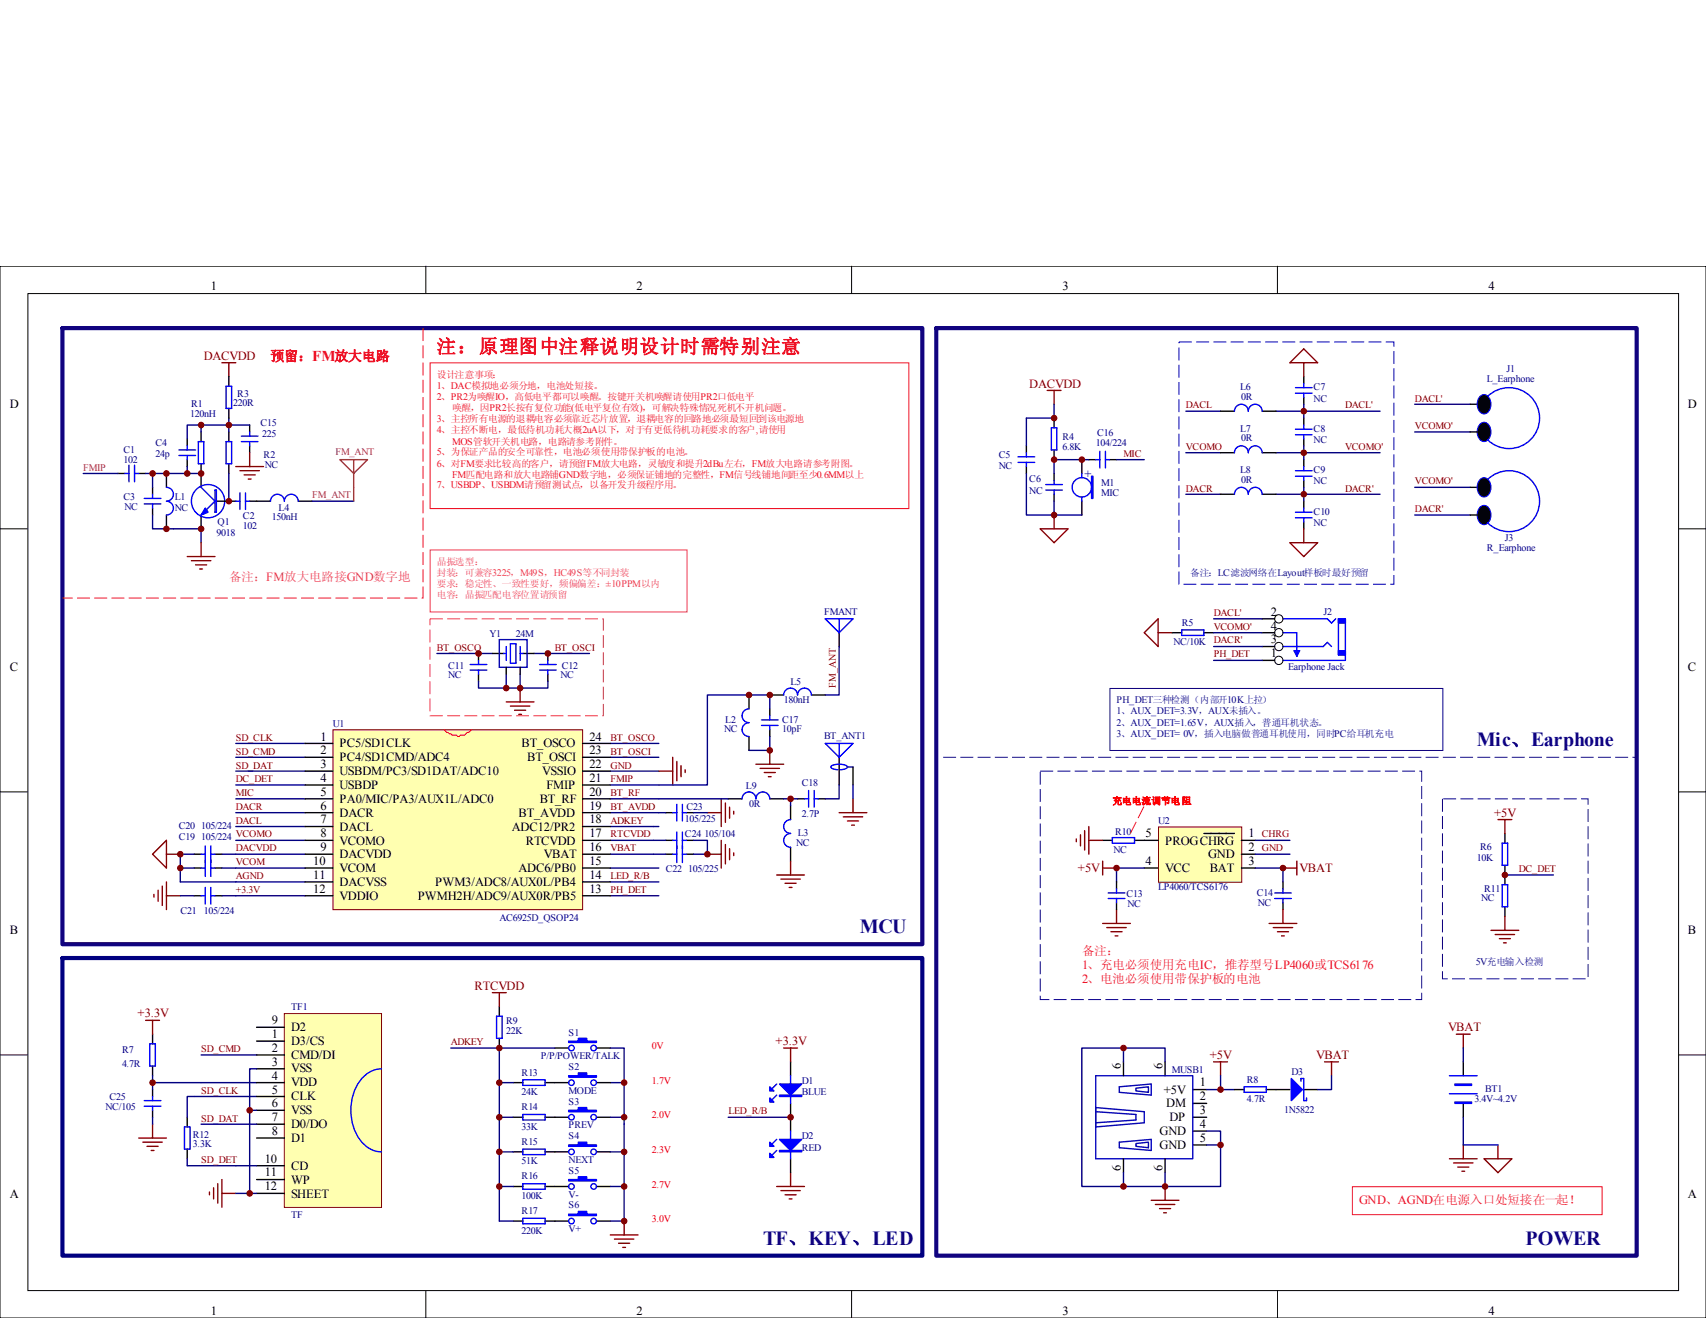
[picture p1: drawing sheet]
<svg xmlns="http://www.w3.org/2000/svg" width="279mm" height="216mm" viewBox="0 0 279 216" stroke-linecap="round" stroke-linejoin="round" font-family="sans-serif">
<g fill="none" stroke="#000" stroke-width=".16">
<path d="M0 43.6h279.4v172.3h-279.4zM4.6 48.1h270.3v163.3h-270.3zM69.7 43.5v4.6M139.5 43.5v4.6M209.2 43.5v4.6M0 86.6h4.5M274.9 86.6h4.5M0 129.7h4.5M274.9 129.7h4.5M0 172.8h4.5M274.9 172.8h4.5M69.7 211.4v4.5"/>
<path d="M139.5 211.4v4.5M209.2 211.4v4.5"/>
</g>
<path d="M10.2 53.7h140.9v101h-140.9zM153.3 53.7h114.7v152h-114.7z" fill="none" stroke="#11037f" stroke-width=".68"/>
<path d="M10.2 156.9h140.9v48.8h-140.9z" fill="none" stroke="#000080" stroke-width=".68"/>
<path d="M154.5 124.1h113.5" fill="none" stroke="#11037f" stroke-width=".16" stroke-dasharray="2.1 .7" stroke-linecap="butt"/>
<g fill="none" stroke="#000" stroke-width=".23">
<path d="M78.4 107v1.2M78.4 110.4v1.2M80.6 107h1.9M82.9 109.3v1.1M85.2 109.3v1.1M85.6 107h1.9M89.7 107v1.2M89.7 110.4v1.2M31.8 139.9h1.1M35.2 139.9h1.1M119.3 130.9h2.2M126.1 130.9h2.2"/>
<path d="M129.5 132v2.3M129.5 138.8v2.3M130.6 130.9h1.2M134 130.9h1.2M137.4 124.1v4.5M139.7 125.6v3M31.8 142.2h1.1M35.2 142.2h1.1M90.9 171.7h2.2M97.7 171.7h2.2M129.5 173.9v2.3M90.9 183h2.2"/>
<path d="M90.9 188.7h2.2M97.7 183h2.2M97.7 188.7h2.2M129.5 180.7v4.6M129.5 189.8v2.3"/>
</g>
<g fill="none" stroke="#00f" stroke-width=".23">
<path d="M77 108.9h2.7M77 109.8h2.7M78.4 108.2v.7M78.4 109.8v.6M82.5 107h.4M82.9 105.9v2.3M83.6 105.5h.9v3.1h-.9zM85.2 105.9v2.3M85.2 107h.4M88.4 108.9h2.7M88.4 109.8h2.7M89.7 108.2v.7"/>
<path d="M89.7 109.8v.6M32.9 139.9h.7M33.6 138.6v5M34.5 139.9h.7M34.5 138.6v5M121.5 130.9a1.14 1.14 0 0 1 1.2-1.2 1.14 1.14 0 0 1 1.1 1.2 1.14 1.14 0 0 1 1.1-1.2 1.14 1.14 0 0 1 1.2 1.2M129.5 136.5a1.13 1.13 0 0 0-1.2 1.2 1.13 1.13 0 0 0 1.2 1.1M129.5 134.3a1.13 1.13 0 0 0-1.2 1.1 1.13 1.13 0 0 0 1.2 1.1M131.8 130.9h.6M132.4 129.5v2.7M133.3 130.9h.7M133.3 129.5v2.7"/>
<path d="M135.2 121.8h4.5l-2.3 2.3zM137.2 126.1a1.17 1.17 0 0 1-1.1-.5 2.32 2.32 0 0 1 2.6-.1l.1 .1a1.17 1.17 0 0 1-1.1 .5M137.4 121.8v2.3M32.9 142.2h.7M34.5 142.2h.7M127.2 179.4l-.9 .9M127.2 177.6l-.9 .9M129.5 176.2v4.5M127.2 188.5l-.9 .9M127.2 186.6l-.9 1M129.5 185.3v4.5"/>
<circle cx="93.6" cy="171.7" r=".46"/>
<circle cx="97.2" cy="171.7" r=".46"/>
<circle cx="93.6" cy="188.7" r=".46"/>
<circle cx="93.6" cy="183" r=".45"/>
<circle cx="97.2" cy="188.7" r=".46"/>
<circle cx="97.2" cy="183" r=".45"/>
</g>
<g fill="none" stroke="#000080" stroke-width=".23">
<path d="M71.6 107h9M78.4 111.6v1.1h11.3v-1.1M82.9 110.4v2.3M85.2 110.4v2.3M87.5 107h9M29.5 139.9h2.3M38.6 139.9h11.4M38.6 135.4h11.4M38.6 133.1h11.4M38.6 137.7h11.4M99.9 121.8h8M99.9 124.1h8"/>
<path d="M29.5 142.2h2.3M31.8 179.6h10.2M32.9 177.3h9.1M32.9 172.8h9.1M99.9 177.3h2.3M99.9 183h2.3"/>
</g>
<g fill="none" stroke="#800000" stroke-width=".23">
<path d="M82.9 115h4.6M83.6 115.7h3.2M84.3 116.3h1.8M85 117h.4M85.2 112.7v2.3M137.4 133.1h4.6M138.1 133.8h3.2M138.8 134.5h1.8M139.5 135.2h.4M139.7 130.9v2.2M127.2 143.3h4.6M127.9 144h3.2"/>
<path d="M128.6 144.7h1.8M129.2 145.4h.5M129.5 141.1v2.2M127.2 194.4h4.6M127.9 195h3.2M128.6 195.7h1.8M129.2 196.4h.5M129.5 192.1v2.3"/>
</g>
<path d="M81.8 104.8h4.5v4.5h-4.5zM138.8 125.6h.9" fill="none" stroke="#0000bf" stroke-width=".23"/>
<g fill="#00f" stroke="#00f" stroke-width=".23">
<path d="M127.7 177.6h3.6l-1.8 1.8z"/>
<path d="M126.1 179.8l.7 .7h-.7z"/>
<path d="M126.1 178l.7 .7h-.7z"/>
<path d="M127.7 186.6h3.6l-1.8 1.9z"/>
<path d="M126.1 188.9l.7 .7h-.7z"/>
<path d="M126.1 187.1l.7 .7h-.7z"/>
<path d="M93.1 181.9h1.6v-.5h1.4v.5h1.6v.2h-4.6z" fill-rule="evenodd"/>
<path d="M93.1 187.6h1.6v-.5h1.4v.5h1.6v.2h-4.6z" fill-rule="evenodd"/>
<path d="M127.7 179.4h3.6v.2h-3.6z" fill-rule="evenodd"/>
<path d="M93.1 170.5h1.6v-.4h1.4v.4h1.6v.3h-4.6z" fill-rule="evenodd"/>
<path d="M127.7 188.5h3.6v.2h-3.6z" fill-rule="evenodd"/>
</g>
<path d="M70.4 101.4h28.4v15.8h-28.4v-15.8" fill="none" stroke="#da2467" stroke-width=".16" stroke-dasharray="2.1 .7" stroke-linecap="butt"/>
<path d="M70.4 59.4h78.4v23.9h-78.4z" fill="none" stroke="#ee0e22" stroke-width=".16"/>
<path d="M46.7 166.1h15.8v31.7h-15.8z" fill="#ffffb0"/>
<path d="M46.6 166h15.9v31.8h-15.9z" fill="none" stroke="#800000" stroke-width=".16"/>
<g fill="none" stroke="#000" stroke-width=".23">
<path d="M19.3 77.6h1.1M22.7 77.6h1.1M25 79.8v1.2M27.3 77.6v2.2M30.7 71.9v1.1M30.7 75.3v1.1M32.9 70.8v1.5M32.9 76v3.8M37.5 61.7v1.6M37.5 66.9v1.6M37.5 70.8v1.5M37.5 76v1.6"/>
<path d="M40.9 69.6v1.2M40.9 73v1.2M168.1 73v1.2M168.1 76.4v1.2M172.6 68.5v1.6M172.6 73.7v1.6M172.6 77.6v1.1M177.2 75.3v2.3M178.3 75.3h1.2M181.7 75.3h1.2M199.9 67.4h2.3M199.9 74.2h2.3"/>
<path d="M206.7 67.4h2.3M206.7 74.2h2.3M213.5 61.7v1.1M213.5 65.1v1.1M213.5 68.5v1.1M213.5 71.9v1.1M213.5 75.3v1.1M213.5 78.7v1.1M240.8 70.8h2.3M240.8 66.2h2.3M240.8 79.8h2.3M25 83.2v1.2"/>
<path d="M27.3 84.4v2.2M32.9 84.4v2.2M35.4 82.1h3.2M40.9 82.1h3.4M48.8 82.1h2.3M172.6 81v1.1M177.2 82.1v2.3M199.9 81h2.3M206.7 81h2.3M213.5 82.1v1.1M213.5 85.5v1.1M240.8 84.4h2.3"/>
<path d="M109 133.1h1.2M109 137.7h1.2M109 139.9h1.2M112.4 133.1h1.2M112.4 137.7h1.2M112.4 139.9h1.2M31.8 146.7h1.1M35.2 146.7h1.1M25 169.4v1.6M25 174.6v1.6M25 178.5v1.1M42 168.3h4.6"/>
<path d="M42 170.5h4.6M42 172.8h4.6M42 177.3h4.6M42 179.6h4.6M42 175.1h4.6M90.9 177.3h2.2M97.7 177.3h2.2M184 173.9v2.3M190.8 173.9v2.3M195.4 178.5h2.2M239.6 173.9v2.3M25 181.9v1.1"/>
<path d="M30.7 183v1.6M30.7 188.2v1.6M42 191h4.6M42 181.9h4.6M42 184.1h4.6M42 186.4h4.6M42 193.2h4.6M42 195.5h4.6M90.9 194.4h2.2M97.7 194.4h2.2M184 189.8v2.3M190.8 189.8v2.3"/>
<path d="M195.4 187.6h2.2M195.4 185.3h2.2M195.4 183h2.2M195.4 180.7h2.2M239.6 180.7v2.3M90.9 200h2.2M97.7 200h2.2"/>
</g>
<g fill="none" stroke="#00f" stroke-width=".23">
<path d="M20.4 77.6h.7M21.1 76.2v2.7M22 77.6h.7M22 76.2v2.7M27.3 79.8a1.14 1.14 0 0 1 1.1 1.2 1.14 1.14 0 0 1-1.1 1.1 1.13 1.13 0 0 1 1.1 1.1 1.13 1.13 0 0 1-1.1 1.2M29.3 73.7h2.7M29.3 74.6h2.7M30.7 73v.7M30.7 74.6v.7M32.5 72.3h.9v3.7h-.9zM32.9 79.8l2.3 2.3-2.3 2.3M37 72.3h.9v3.7h-.9z"/>
<path d="M37 63.3h.9v3.6h-.9zM39.5 72.3h2.7M39.5 71.4h2.7M40.9 70.8v.6M40.9 72.3v.7M166.7 75.7h2.8M166.7 74.8h2.8M168.1 74.2v.6M168.1 75.7v.7M171.3 79.4h2.7M172.2 70.1h.9v3.6h-.9zM172.6 78.7v.7"/>
<path d="M177.2 77.6v.6M179.5 75.3h.6M180.1 73.9v2.8M181 75.3h.7M181 73.9v2.8M202.2 67.4a1.14 1.14 0 0 1 1.1-1.2 1.14 1.14 0 0 1 1.1 1.2 1.14 1.14 0 0 1 1.2-1.2 1.14 1.14 0 0 1 1.1 1.2M202.2 74.2a1.14 1.14 0 0 1 1.1-1.2 1.14 1.14 0 0 1 1.1 1.2 1.14 1.14 0 0 1 1.2-1.2 1.14 1.14 0 0 1 1.1 1.2M212.2 77.1h2.7M212.2 78h2.7M212.2 70.3h2.7M212.2 71.2h2.7M212.2 63.5h2.7"/>
<path d="M212.2 64.4h2.7M213.5 62.8v.7M213.5 64.4v.7M213.5 69.6v.7M213.5 71.2v.7M213.5 76.4v.7M213.5 78v.7M243.6 65a5 5 0 0 1 7.1 0 5 5 0 0 1 0 7 5 5 0 0 1-7.1 0M243.6 78.6a5 5 0 0 1 7.1 0 5 5 0 0 1 0 7 5 5 0 0 1-7.1 0M23.6 82.5h2.8M23.6 81.6h2.8M25 81v.6"/>
<path d="M25 82.5v.7M31.7 83.4a2.72 2.72 0 0 1 2.3-4 2.72 2.72 0 0 1 2.6 3.8 2.72 2.72 0 0 1-4.6 .7l-.3-.4M35.2 80.3h.2v3.6h-.2zM38.6 82.1h.7M39.3 80.7v2.8M40.2 82.1h.7M40.2 80.7v2.8M44.3 82.1a1.14 1.14 0 0 1 1.1-1.1 1.14 1.14 0 0 1 1.2 1.1 1.14 1.14 0 0 1 1.1-1.1 1.14 1.14 0 0 1 1.1 1.1M171.3 80.3h2.7M172.6 80.3v.7M177.2 81.4v.7M202.2 81a1.14 1.14 0 0 1 1.1-1.2 1.14 1.14 0 0 1 1.1 1.2 1.14 1.14 0 0 1 1.2-1.2 1.14 1.14 0 0 1 1.1 1.2"/>
<path d="M212.2 83.9h2.7M212.2 84.8h2.7M213.5 83.2v.7M213.5 84.8v.7M110.2 133.1h.6M110.2 137.7h.6M110.2 139.9h.6M110.8 131.8v2.7M110.8 136.3v5M111.8 133.1h.6M111.8 131.8v2.7M111.8 136.3v5"/>
<path d="M111.8 137.7h.6M111.8 139.9h.6M32.9 146.7h.7M33.6 145.4v2.7M34.5 146.7h.7M34.5 145.4v2.7M24.5 171h.9v3.6h-.9zM25 179.6v.7M62.5 175.1a5 5 0 0 0-4.5 3.7 8.1 8.1 0 0 0 2.2 9.1l1.5 .7 .8 .1M237.4 179.2h4.5M237.4 176.2h4.5M23.6 181.2h2.8"/>
<path d="M23.6 180.3h2.8M25 181.2v.7M30.2 184.6h.9v3.6h-.9zM239.6 187.6h5.7"/>
<circle cx="177.2" cy="79.8" r="1.59"/>
<circle cx="93.6" cy="177.3" r=".45"/>
<circle cx="97.2" cy="177.3" r=".45"/>
<circle cx="93.6" cy="194.4" r=".45"/>
<circle cx="97.2" cy="194.4" r=".45"/>
<circle cx="93.6" cy="200" r=".46"/>
<circle cx="97.2" cy="200" r=".46"/>
</g>
<g fill="none" stroke="#800000" stroke-width=".23">
<path d="M36.3 59.4h2.3M37.5 59.4v2.3M213.5 59.4v2.3M213.5 57.2l2.3 2.2h-4.5zM38.6 76.4h4.6M39.3 77.1h3.2M40 77.8h1.8M40.7 78.5h.4M40.9 74.2v2.2M171.5 64h2.3M172.6 64v2.2M30.7 91.2h4.5"/>
<path d="M31.3 91.8h3.2M32 92.5h1.8M32.7 93.2h.5M32.9 88.9v2.3M170.4 86.6h4.5l-2.3 2.3zM172.6 84.4v2.2M211.3 88.9h4.5l-2.3 2.3zM213.5 86.6v2.3M115.9 133.1h2.2M118.1 130.9v4.5M118.8 131.5v3.2M119.5 132.2v1.8"/>
<path d="M120.2 132.9v.4M23.8 167.1h2.3M25 167.1v2.3M198.8 173.9h2.2M199.9 173.9v2.3M238.5 169.4h2.3M239.6 169.4v2.3M22.7 186.4h4.6M23.4 187.1h3.2M24.1 187.8h1.8M24.8 188.5h.4M25 184.1v2.3"/>
<path d="M34.3 195.3v.4M35 194.6v1.8M35.7 193.9v3.2M36.3 193.2v4.6M36.3 195.5h2.3M188.5 196.6h4.6M189.2 197.3h3.2M189.9 198h1.8M190.6 198.7h.4M190.8 194.4v2.2M237.4 189.8h4.5M238.1 190.5h3.1"/>
<path d="M238.7 191.2h1.9M239.4 191.9h.5M239.6 187.6v2.2M243.1 189.8h4.5l-2.3 2.3zM245.3 187.6v2.2"/>
</g>
<g fill="none" stroke="#000080" stroke-width=".23">
<path d="M13.6 77.6h5.7M23.8 77.6h9.1M25 77.6v2.2M30.7 76.4v1.2M32.9 69.6h-2.2v2.3M37.5 68.5v2.3M37.5 77.6v4.5M40.9 69.6h-8v1.2M168.1 77.6v6.8h4.5M172.6 66.2v2.3h-4.5v4.5M178.3 75.3h-5.7v2.3M182.9 75.3h4.5"/>
<path d="M194.2 74.2h5.7M194.2 67.4h5.7M209 74.2h17M209 67.4h17M213.5 66.2v2.3M213.5 73v2.3M213.5 79.8v2.3M231.7 66.2h9.1M231.7 70.8h9.1M231.7 79.8h9.1M25 84.4v2.2h7.9v2.3M51.1 82.1h6.8"/>
<path d="M172.6 84.4h4.6M172.6 82.1v2.3M194.2 81h5.7M209 81h17M231.7 84.4h9.1M38.6 124.1h11.4M99.9 126.3h8M25 176.2v2.3M25 177.3h7.9M31.8 179.6h-1.1v3.4M42 175.1h-1.1v20.4M102.2 177.3v6.8"/>
<path d="M184 173.9v-2.2h6.8v2.2M184 171.7h-6.8v22.7h6.8M199.9 176.2v2.3h-2.3M239.6 171.7v2.2M25 183v1.1M30.7 189.8v1.2h11.3M32.9 184.1h9.1M38.6 195.5h3.4M40.9 181.9h1.1M119.3 183h10.2M184 192.1v2.3h6.8v-2.3M197.6 185.3h2.3v9.1h-9.1"/>
<path d="M197.6 187.6h2.3M239.6 183v4.6"/>
</g>
<g fill="#00f" stroke="#00f" stroke-width=".23">
<path d="M33.6 83.2l.5 .7-1.2 .5z"/>
<path d="M178.8 78h.2v3.6h-.2z" fill-rule="evenodd"/>
<path d="M93.1 198.9h1.6v-.5h1.4v.5h1.6v.2h-4.6z" fill-rule="evenodd"/>
<path d="M93.1 193.2h1.6v-.4h1.4v.4h1.6v.2h-4.6z" fill-rule="evenodd"/>
<path d="M93.1 176.2h1.6v-.4h1.4v.4h1.6v.2h-4.6z" fill-rule="evenodd"/>
<path d="M238.3 177.6h2.7v.2h-2.7z" fill-rule="evenodd"/>
<path d="M238.3 180.5h2.7v.2h-2.7z" fill-rule="evenodd"/>
</g>
<g fill="#000" stroke="#00f" stroke-width=".16">
<path d="M242.4 69.5a1.04 1.04 0 0 1 1.1-.2 1.04 1.04 0 0 1 .6 1 1.58 1.58 0 0 1-1 2 1.65 1.65 0 0 1-1-2.5z" fill-rule="evenodd"/>
<path d="M242.4 64.9a1.04 1.04 0 0 1 1.1-.1 1.04 1.04 0 0 1 .6 .9 1.58 1.58 0 0 1-1 2.1 1.65 1.65 0 0 1-1-2.5z" fill-rule="evenodd"/>
<path d="M242.4 78.5a1.04 1.04 0 0 1 1.1-.1 1.04 1.04 0 0 1 .6 .9 1.58 1.58 0 0 1-1 2.1 1.65 1.65 0 0 1-1-2.5z" fill-rule="evenodd"/>
<path d="M242.4 83.1a1.04 1.04 0 0 1 1.1-.2 1.04 1.04 0 0 1 .6 1 1.58 1.58 0 0 1-1 2.1 1.65 1.65 0 0 1-1-2.6z" fill-rule="evenodd"/>
</g>
<path d="M193.1 56h35.2v39.7h-35.2v-39.7" fill="none" stroke="#0000bf" stroke-width=".16" stroke-dasharray="2.1 .7" stroke-linecap="butt"/>
<path d="M69.3 53.7v44.3h-59.1" fill="none" stroke="#ee0e22" stroke-width=".16" stroke-dasharray="2.1 .7" stroke-linecap="butt"/>
<path d="M57.9 75.3h-2.2l2.2 2.3 2.3-2.3h-2.3v6.8" fill="none" stroke="#a1006a" stroke-width=".23"/>
<path d="M70.4 90.1h42.1v10.1h-42.1z" fill="none" stroke="#da2467" stroke-width=".16"/>
<path d="M179.5 176.2h15.9v13.6h-15.9zM183.3 178l5.2-.4v1.8l-5.2-.5zM186 178.3l2.1-.3v.9l-2.1-.2zM179.5 182.1l6.5 .5v.9l-6.5 .4M179.5 181.4l7.9 .7v1.8l-7.9 .7M183.3 187.1l5.2-.5v1.9l-5.2-.5zM186 187.3l2.1-.2v.9l-2.1-.2z" fill="none" stroke="#0000bf" stroke-width=".23"/>
<path d="M221.5 194.4h40.9v4.6h-40.9z" fill="none" stroke="#ee0e22" stroke-width=".16"/>
<path d="M189.8 135.6h13.6v8.9h-13.6z" fill="#ffffb0"/>
<path d="M189.7 135.5h13.7v9h-13.7z" fill="none" stroke="#800000" stroke-width=".16"/>
<g fill="none" stroke="#000" stroke-width=".23">
<path d="M122.7 113.8v2.3M126.1 113.8h2.2M126.1 116.1v1.1M126.1 119.5v1.1M132.9 113.8h2.3M137.4 103.6v2.3M191.9 103.6h1.6M197.2 103.6h1.6M206.7 103.6h2.1M206.7 101.4h2.1M206.7 105.9h2.1M206.7 108.2h2.1"/>
<path d="M122.7 120.6v2.3M180.6 137.7h1.6M185.8 137.7h3.9M197.2 136.5h5M203.3 137.7h2.3M203.3 139.9h2.3M246.5 136.5v1.6M182.9 144.5v1.1M182.9 147.9v1.1M187.4 142.2h2.3M203.3 142.2h2.3M210.1 144.5v1.1"/>
<path d="M210.1 147.9v1.1M246.5 141.7v3.2M246.5 148.5v1.6M81.8 164.9v1.6M81.8 170.1v1.6M84 177.3h1.6M89.3 177.3h1.6M202.2 178.5h1.6M207.4 178.5h3.9M213.5 178.5h2.3M84 183h1.6M84 188.7h1.6"/>
<path d="M84 194.4h1.6M89.3 183h1.6M89.3 188.7h1.6M89.3 194.4h1.6M84 200h1.6M89.3 200h1.6"/>
</g>
<g fill="none" stroke="#00f" stroke-width=".23">
<path d="M122.7 116.1a1.13 1.13 0 0 0-1.2 1.1 1.13 1.13 0 0 0 1.2 1.2 1.14 1.14 0 0 0-1.1 .8 1.14 1.14 0 0 0 .4 1.2l.7 .2M124.7 118.8h2.7M124.7 117.9h2.7M126.1 117.2v.7M126.1 118.8v.7M128.3 113.9a1.14 1.14 0 0 1 1.2-1.2 1.14 1.14 0 0 1 1.1 1.2 1.14 1.14 0 0 1 1.2-1.2 1.14 1.14 0 0 1 1.1 1.2M135.2 101.4h4.5l-2.3 2.2zM137.4 101.4v2.2M193.5 103.2h3.7v.9h-3.7zM210.1 103.6h2.3v3.9M210.1 101.4h7.3l.7 .7 .7-.7M210.1 105.9h6.6l.7-.7 .7 .7"/>
<path d="M211.9 106.6h.9l-.4 .9zM212.2 106.6l.2 .7 .2-.7M220.3 107.3h-1.1v-5.9h1.1v6.8h-10.2M182.2 137.2h3.6v.9h-3.6zM246 138.1h.9v3.6h-.9zM181.5 147.2h2.7M181.5 146.3h2.7M182.9 145.6v.7M182.9 147.2v.7M208.8 147.2h2.7M208.8 146.3h2.7M210.1 145.6v.7"/>
<path d="M210.1 147.2v.7M246 144.9h.9v3.6h-.9zM81.3 166.5h.9v3.6h-.9zM85.6 176.9h3.7v.9h-3.7zM203.8 178h3.6v.9h-3.6zM213.1 177.1v-.4h.4v3.6h.5v-.5M85.6 182.6h3.7v.9h-3.7zM85.6 188.2h3.7v.9h-3.7zM85.6 193.9h3.7v.9h-3.7zM85.6 199.6h3.7v.9h-3.7z"/>
</g>
<g fill="none" stroke="#800000" stroke-width=".23">
<path d="M189.7 101.4v4.5l-2.3-2.3zM189.7 103.6h2.2M27.3 137.7v4.5l-2.3-2.3zM27.3 139.9h2.2M107.9 126.3h2.3M110.2 124.1v4.5M110.8 124.7v3.2M111.5 125.4v1.8M112.2 126.1v.4M115.9 139.9h2.2M118.1 137.7v4.5M118.8 138.3v3.2"/>
<path d="M119.5 139v1.8M120.2 139.7v.5M123.8 125.2h4.5M124.5 125.9h3.2M125.2 126.5h1.8M125.8 127.2h.5M126.1 122.9v2.3M176.3 137.4v.5M177 136.8v1.8M177.6 136.1v3.1M178.3 135.4v4.5M178.3 137.7h2.3"/>
<path d="M245.3 134.3h2.3M246.5 134.3v2.2M25.2 146.5v.5M25.9 145.8v1.8M26.6 145.1v3.2M27.3 144.5v4.5M27.3 146.7h2.2M180.6 141.1v2.2M180.6 142.2h2.3M180.6 151.3h4.5M181.3 151.9h3.2M181.9 152.6h1.9"/>
<path d="M182.6 153.3h.5M182.9 149v2.3M207.8 151.3h4.6M208.5 151.9h3.2M209.2 152.6h1.8M209.9 153.3h.4M210.1 142.2h2.3M210.1 149v2.3M212.4 141.1v2.2M244.2 152.4h4.5M244.9 153.1h3.2M245.6 153.8h1.8"/>
<path d="M246.2 154.4h.5M246.5 150.1v2.3M80.6 162.6h2.3M81.8 162.6v2.3M128.3 171.7h2.3M129.5 171.7v2.2M216.9 173.9h2.3M218.1 173.9v2.3M99.9 202.3h4.6M100.6 203h3.2M101.3 203.7h1.8M102 204.3h.4"/>
<path d="M102.2 200v2.3"/>
</g>
<g fill="none" stroke="#000080" stroke-width=".23">
<path d="M126.1 116.1v-2.3h-10.2v14.8h-16M137.4 105.9v7.9h-2.2M198.8 101.4h7.9M198.8 105.9h7.9M198.8 103.6h7.9M198.8 108.2h7.9M29.5 139.9v4.6h20.5M36.3 139.9h2.3M38.6 121.8h11.4M38.6 126.3h11.4M38.6 128.6h11.4M38.6 130.9h11.4"/>
<path d="M99.9 137.7h9.1M99.9 139.9h9.1M99.9 130.9h19.4M99.9 133.1h9.1M99.9 135.4h8M113.6 137.7h2.3v2.2h-2.3M113.6 133.1h2.3M126.1 120.6v2.3h-3.4M128.3 130.9h2.3M129.5 130.9v1.1M137.4 128.6v2.3h-2.2M139.7 128.6v2.3"/>
<path d="M205.6 137.7h5.7M205.6 139.9h5.7M29.5 146.7h2.3M36.3 142.2h13.7M36.3 146.7h13.7M99.9 142.2h8M99.9 144.5h8M99.9 146.7h8M187.4 142.2h-4.5v2.3M205.6 142.2h4.5v2.3M246.5 143.3h7.9M73.8 171.7h17.1"/>
<path d="M81.8 171.7v22.7h2.2M81.8 177.3h2.2M99.9 171.7h2.3v5.6M199.9 178.5h2.3M218.1 176.2v2.3h-2.3M81.8 188.7h2.2M81.8 194.4v5.6h2.2M81.8 183h2.2M99.9 188.7h2.3M99.9 194.4h2.3M102.2 184.1v15.9h-2.3"/>
</g>
<path d="M185.1 136.5l2.3-4.5" fill="none" stroke="#ee0e22" stroke-width=".16" stroke-dasharray="2.1 .7" stroke-linecap="butt"/>
<path d="M170.4 126.3h62.4v37.4h-62.4v-37.4M236.2 130.9v29.4h23.9v-29.4h-23.9" fill="none" stroke="#11037f" stroke-width=".16" stroke-dasharray="2.1 .7" stroke-linecap="butt"/>
<g fill="#00f" stroke="#00f" stroke-width=".23">
<path d="M211.5 176.7l1.8 1.8-1.8 1.8z"/>
<path d="M219.2 101.4h1.1v.7h-1.1z" fill-rule="evenodd"/>
<path d="M219.2 106.6h1.1v.7h-1.1z" fill-rule="evenodd"/>
</g>
<g fill="none" stroke="#000" stroke-width=".16">
<circle cx="209.4" cy="108.2" r=".68"/>
<circle cx="209.4" cy="101.4" r=".68"/>
<circle cx="209.4" cy="103.6" r=".68"/>
<circle cx="209.4" cy="105.9" r=".68"/>
</g>
<path d="M181.8 112.8h54.5v10.1h-54.5z" fill="none" stroke="#11037f" stroke-width=".16"/>
<path d="M54.6 119.6h40.8v29.4h-40.8z" fill="#ffffb0"/>
<path d="M54.5 119.5h40.9v29.5h-40.9z" fill="none" stroke="#800000" stroke-width=".16"/>
<g fill="none" stroke="#000" stroke-width=".23">
<path d="M50 121.8h4.5M50 124.1h4.5M50 135.4h4.5M50 137.7h4.5M50 139.9h4.5M50 130.9h4.5M50 126.3h4.5M50 128.6h4.5M50 133.1h4.5M95.4 121.8h4.5M95.4 124.1h4.5M95.4 135.4h4.5"/>
<path d="M95.4 137.7h4.5M95.4 139.9h4.5M95.4 130.9h4.5M95.4 126.3h4.5M95.4 128.6h4.5M95.4 133.1h4.5M50 146.7h4.5M50 144.5h4.5M50 142.2h4.5M95.4 146.7h4.5M95.4 144.5h4.5M95.4 142.2h4.5"/>
</g>
<path d="M72.7 119.5l.4 .5 .7 .2 .3 .2h.6l.3 .2h.2l.2-.2a.86 .86 0 0 0 1.1-.4h.3l.4-.5" fill="none" stroke="#f00" stroke-width=".16"/>
<g fill="#800000" stroke="#800000" stroke-width=".16">
<circle cx="78.4" cy="107" r=".45"/>
<circle cx="89.7" cy="107" r=".45"/>
<circle cx="85.2" cy="112.7" r=".45"/>
<circle cx="82.9" cy="112.7" r=".46"/>
<circle cx="102.2" cy="177.3" r=".45"/>
<circle cx="102.2" cy="183" r=".45"/>
<circle cx="29.5" cy="139.9" r=".45"/>
<circle cx="29.5" cy="142.2" r=".45"/>
<circle cx="25" cy="177.3" r=".45"/>
<circle cx="40.9" cy="195.5" r=".46"/>
<circle cx="40.9" cy="181.9" r=".45"/>
<circle cx="177.2" cy="75.3" r=".45"/>
<circle cx="172.6" cy="75.3" r=".45"/>
<circle cx="172.6" cy="84.4" r=".45"/>
<circle cx="172.6" cy="68.5" r=".45"/>
<circle cx="213.5" cy="74.2" r=".45"/>
<circle cx="213.5" cy="81" r=".46"/>
<circle cx="213.5" cy="67.4" r=".45"/>
<circle cx="32.9" cy="86.6" r=".45"/>
<circle cx="32.9" cy="77.6" r=".45"/>
<circle cx="32.9" cy="69.6" r=".45"/>
<circle cx="37.5" cy="69.6" r=".46"/>
<circle cx="30.7" cy="77.6" r=".46"/>
<circle cx="27.3" cy="86.6" r=".45"/>
<circle cx="27.3" cy="77.6" r=".46"/>
<circle cx="25" cy="77.6" r=".46"/>
<circle cx="190.8" cy="194.4" r=".45"/>
<circle cx="184" cy="171.7" r=".46"/>
<circle cx="184" cy="194.4" r=".45"/>
<circle cx="199.9" cy="187.6" r=".45"/>
<circle cx="199.9" cy="178.5" r=".45"/>
<circle cx="182.9" cy="142.2" r=".45"/>
<circle cx="210.1" cy="142.2" r=".45"/>
<circle cx="246.5" cy="143.3" r=".45"/>
<circle cx="115.9" cy="139.9" r=".46"/>
<circle cx="129.5" cy="130.9" r=".45"/>
<circle cx="102.2" cy="188.7" r=".46"/>
<circle cx="102.2" cy="194.4" r=".45"/>
<circle cx="102.2" cy="200" r=".46"/>
<circle cx="81.8" cy="171.7" r=".46"/>
<circle cx="81.8" cy="194.4" r=".45"/>
<circle cx="81.8" cy="188.7" r=".46"/>
<circle cx="81.8" cy="183" r=".45"/>
<circle cx="126.1" cy="113.8" r=".45"/>
<circle cx="122.7" cy="113.8" r=".45"/>
<circle cx="126.1" cy="122.9" r=".45"/>
<circle cx="81.8" cy="177.3" r=".45"/>
<circle cx="37.5" cy="82.1" r=".45"/>
<circle cx="129.5" cy="183" r=".45"/>
</g>
<g font-size="3.3" fill="#11037f">
<text x="241.9" y="122.3">Mic、Earphone</text>
<text x="140.8" y="152.9">MCU</text>
<text x="125" y="203.9">TF、KEY、LED</text>
<text x="249.9" y="203.9">POWER</text>
</g>
<text font-size="3.2" fill="#ee0e22" x="71.5" y="57.8">注：原理图中注释说明设计时需特别注意</text>
<text font-size="2.3" fill="#ee0e22" x="44.3" y="59.1">预留：FM放大电路</text>
<g font-size="2">
<text x="34.5" y="47.6">1</text>
<text x="104.2" y="47.6">2</text>
<text x="174" y="47.6">3</text>
<text x="243.8" y="47.6">4</text>
<text x="1.6" y="66.9">D</text>
<text x="276.4" y="66.9">D</text>
<text x="208.1" y="100.9">2</text>
<text x="208.1" y="103.1">4</text>
<text x="208.1" y="105.4">3</text>
<text x="208.1" y="107.7">1</text>
<text x="1.6" y="110">C</text>
<text x="276.4" y="110">C</text>
<text x="52.5" y="121.3">1</text>
<text x="52.5" y="123.5">2</text>
<text x="52.5" y="125.8">3</text>
<text x="55.6" y="122.4">PC5/SD1CLK</text>
<text x="55.6" y="124.7">PC4/SD1CMD/ADC4</text>
<text x="85.4" y="122.4">BT_OSCO</text>
<text x="86.4" y="124.7">BT_OSCI</text>
<text x="96.5" y="123.5">23</text>
<text x="96.5" y="121.3">24</text>
<text x="96.5" y="125.8">22</text>
<text x="52.5" y="130.4">5</text>
<text x="52.5" y="128.1">4</text>
<text x="55.6" y="131.5">PA0/MIC/PA3/AUX1L/ADC0</text>
<text x="55.6" y="127">USBDM/PC3/SD1DAT/ADC10</text>
<text x="55.6" y="129.2">USBDP</text>
<text x="88.4" y="131.5">BT_RF</text>
<text x="88.8" y="127">VSSIO</text>
<text x="89.5" y="129.2">FMIP</text>
<text x="96.5" y="130.4">20</text>
<text x="96.5" y="128.1">21</text>
<text x="52.5" y="137.2">8</text>
<text x="52.5" y="132.7">6</text>
<text x="52.5" y="134.9">7</text>
<text x="55.6" y="133.8">DACR</text>
<text x="55.6" y="136.1">DACL</text>
<text x="83.8" y="136.1">ADC12/PR2</text>
<text x="84.9" y="133.8">BT_AVDD</text>
<text x="96.5" y="134.9">18</text>
<text x="96.5" y="137.2">17</text>
<text x="96.5" y="132.7">19</text>
<text x="187.6" y="137.2">5</text>
<text x="204.5" y="137.2">1</text>
<text x="51.3" y="143.9">11</text>
<text x="51.3" y="141.7">10</text>
<text x="52.5" y="139.4">9</text>
<text x="55.6" y="138.3">VCOMO</text>
<text x="55.6" y="140.5">DACVDD</text>
<text x="55.6" y="142.8">VCOM</text>
<text x="84.9" y="142.8">ADC6/PB0</text>
<text x="86.1" y="138.3">RTCVDD</text>
<text x="89.1" y="140.5">VBAT</text>
<text x="96.5" y="143.9">14</text>
<text x="96.5" y="141.7">15</text>
<text x="96.5" y="139.4">16</text>
<text x="187.6" y="141.7">4</text>
<text x="190.8" y="142.8">VCC</text>
<text x="190.8" y="138.3">PROGCHRG</text>
<text x="197.9" y="140.5">GND</text>
<text x="198.1" y="142.8">BAT</text>
<text x="204.5" y="139.4">2</text>
<text x="204.5" y="141.7">3</text>
<text x="51.3" y="146.2">12</text>
<text x="55.6" y="147.4">VDDIO</text>
<text x="55.6" y="145.1">DACVSS</text>
<text x="68.4" y="147.4">PWMH2H/ADC9/AUX0R/PB5</text>
<text x="71.3" y="145.1">PWM3/ADC8/AUX0L/PB4</text>
<text x="96.5" y="146.2">13</text>
<text x="1.6" y="153.1">B</text>
<text x="276.4" y="153.1">B</text>
<text x="44.5" y="167.8">9</text>
<text x="44.5" y="170.1">1</text>
<text x="44.5" y="172.3">2</text>
<text x="47.7" y="168.9">D2</text>
<text x="47.7" y="171.2">D3/CS</text>
<text x="47.7" y="173.5">CMD/DI</text>
<text x="44.5" y="176.9">4</text>
<text x="44.5" y="179.2">5</text>
<text x="44.5" y="174.6">3</text>
<text x="47.7" y="178">VDD</text>
<text x="47.7" y="175.7">VSS</text>
<text x="183.6" y="175.1" transform="rotate(-90 183.6 175.1)">6</text>
<text x="190.4" y="175.1" transform="rotate(-90 190.4 175.1)">6</text>
<text x="190.6" y="179.2">+5V</text>
<text x="196.5" y="178">1</text>
<text x="44.5" y="181.4">6</text>
<text x="44.5" y="183.6">7</text>
<text x="44.5" y="185.9">8</text>
<text x="47.7" y="180.3">CLK</text>
<text x="47.7" y="182.5">VSS</text>
<text x="47.7" y="184.8">D0/DO</text>
<text x="189.9" y="185.9">GND</text>
<text x="191" y="181.4">DM</text>
<text x="191.5" y="183.6">DP</text>
<text x="196.5" y="184.8">4</text>
<text x="196.5" y="182.5">3</text>
<text x="196.5" y="180.3">2</text>
<text x="43.3" y="190.5">10</text>
<text x="47.7" y="191.6">CD</text>
<text x="47.7" y="187">D1</text>
<text x="183.6" y="191.9" transform="rotate(-90 183.6 191.9)">6</text>
<text x="189.9" y="188.2">GND</text>
<text x="190.4" y="191.9" transform="rotate(-90 190.4 191.9)">6</text>
<text x="196.5" y="187">5</text>
<text x="1.6" y="196.2">A</text>
<text x="43.3" y="192.7">11</text>
<text x="43.3" y="195">12</text>
<text x="47.7" y="193.9">WP</text>
<text x="47.7" y="196.2">SHEET</text>
<text x="276.4" y="196.2">A</text>
<text x="34.5" y="215.4">1</text>
<text x="104.2" y="215.4">2</text>
<text x="174" y="215.4">3</text>
<text x="243.8" y="215.4">4</text>
</g>
<g font-size="2" fill="#800000">
<text x="33.4" y="58.9">DACVDD</text>
<text x="168.6" y="63.5">DACVDD</text>
<text x="244.7" y="133.8">+5V</text>
<text x="176.5" y="142.8">+5V</text>
<text x="212.9" y="142.8">VBAT</text>
<text x="22.5" y="166.6">+3.3V</text>
<text x="77.7" y="162.1">RTCVDD</text>
<text x="127" y="171.2">+3.3V</text>
<text x="198.1" y="173.5">+5V</text>
<text x="215.6" y="173.5">VBAT</text>
<text x="237.2" y="168.9">VBAT</text>
</g>
<text font-size="2" fill="#000080" x="177.6" y="78.2">+</text>
<text font-size="2" fill="#da2467" x="37.5" y="95.2">备注：FM放大电路接GND数字地</text>
<g font-size="2" fill="#ee0e22">
<text x="177.2" y="156.5">备注：</text>
<text x="177.2" y="158.8">1、充电必须使用充电IC，推荐型号LP4060或TCS6176</text>
<text x="177.2" y="161">2、电池必须使用带保护板的电池</text>
<text x="222.6" y="197.3">GND、AGND在电源入口处短接在一起！</text>
</g>
<g font-size="1.6" fill="#000080">
<text x="38.9" y="65.1">R3</text>
<text x="203.1" y="63.9">L6</text>
<text x="203.3" y="65.5">0R</text>
<text x="215.1" y="63.9">C7</text>
<text x="215.1" y="65.8">NC</text>
<text x="243.5" y="62.6">L_Earphone</text>
<text x="246.7" y="61">J1</text>
<text x="31.2" y="68.2">120nH</text>
<text x="31.3" y="66.6">R1</text>
<text x="38.2" y="66.5">220R</text>
<text x="42.7" y="69.8">C15</text>
<text x="42.9" y="71.6">225</text>
<text x="179.7" y="71.5">C16</text>
<text x="203.1" y="70.8">L7</text>
<text x="215.1" y="70.8">C8</text>
<text x="20.2" y="74.2">C1</text>
<text x="20.2" y="75.8">102</text>
<text x="25.5" y="73">C4</text>
<text x="25.5" y="74.8">24p</text>
<text x="43.2" y="75.1">R2</text>
<text x="43.3" y="76.6">NC</text>
<text x="163.6" y="75.1">C5</text>
<text x="163.6" y="76.9">NC</text>
<text x="174" y="72.1">R4</text>
<text x="174" y="73.7">6.8K</text>
<text x="179.5" y="73">104/224</text>
<text x="203.1" y="77.6">L8</text>
<text x="203.3" y="72.3">0R</text>
<text x="215.1" y="77.6">C9</text>
<text x="215.1" y="72.6">NC</text>
<text x="20.2" y="81.9">C3</text>
<text x="20.4" y="83.5">NC</text>
<text x="28.6" y="81.9">L1</text>
<text x="28.6" y="83.7">NC</text>
<text x="45.6" y="83.7">L4</text>
<text x="168.6" y="78.9">C6</text>
<text x="168.6" y="80.9">NC</text>
<text x="180.3" y="79.6">M1</text>
<text x="180.3" y="81.2">MIC</text>
<text x="203.3" y="79.2">0R</text>
<text x="215.1" y="79.3">NC</text>
<text x="35.5" y="87.8">9018</text>
<text x="35.6" y="85.9">Q1</text>
<text x="39.8" y="85">C2</text>
<text x="39.8" y="86.6">102</text>
<text x="44.5" y="85.3">150nH</text>
<text x="215.1" y="84.3">C10</text>
<text x="215.1" y="86.2">NC</text>
<text x="246.5" y="88.6">J3</text>
<text x="243.5" y="90.3">R_Earphone</text>
<text x="135" y="100.7">FMANT</text>
<text x="216.7" y="100.7">J2</text>
<text x="80.2" y="104.3">Y1</text>
<text x="84.5" y="104.3">24M</text>
<text x="192.2" y="105.7">NC/10K</text>
<text x="193.5" y="102.5">R5</text>
<text x="73.4" y="109.6">C11</text>
<text x="73.4" y="111.1">NC</text>
<text x="91.8" y="111.1">NC</text>
<text x="92" y="109.6">C12</text>
<text x="129.5" y="112.3">L5</text>
<text x="211" y="109.7">Earphone Jack</text>
<text x="54.5" y="119">U1</text>
<text x="118.6" y="120">NC</text>
<text x="118.8" y="118.4">L2</text>
<text x="128.1" y="118.4">C17</text>
<text x="128.4" y="115.2">180nH</text>
<text x="135" y="121.1">BT_ANT1</text>
<text x="122.2" y="129.3">L9</text>
<text x="131.3" y="128.8">C18</text>
<text x="29.3" y="135.8">C20</text>
<text x="29.3" y="137.7">C19</text>
<text x="32.9" y="135.8">105/224</text>
<text x="32.9" y="137.7">105/224</text>
<text x="112.2" y="134.7">105/225</text>
<text x="112.2" y="137.2">C24</text>
<text x="112.4" y="132.7">C23</text>
<text x="115.4" y="137.2">105/104</text>
<text x="122.7" y="132.2">0R</text>
<text x="130.6" y="137">L3</text>
<text x="131.3" y="133.8">2.7P</text>
<text x="182.6" y="136.7">R10</text>
<text x="189.7" y="135">U2</text>
<text x="109.1" y="142.8">C22</text>
<text x="112.7" y="142.8">105/225</text>
<text x="130.4" y="138.6">NC</text>
<text x="182.4" y="139.7">NC</text>
<text x="241.9" y="141.1">10K</text>
<text x="242.4" y="139.3">R6</text>
<text x="29.5" y="149.7">C21</text>
<text x="33.4" y="149.7">105/224</text>
<text x="184.5" y="147">C13</text>
<text x="184.7" y="148.5">NC</text>
<text x="189.7" y="145.8">LP4060/TCS6176</text>
<text x="205.8" y="146.7">C14</text>
<text x="206" y="148.3">NC</text>
<text x="242.6" y="147.7">NC</text>
<text x="243.1" y="146">R11</text>
<text x="81.8" y="150.8">AC6925D_QSOP24</text>
<text x="47.7" y="165.5">TF1</text>
<text x="82.9" y="167.8">R9</text>
<text x="20" y="172.6">R7</text>
<text x="82.9" y="169.4">22K</text>
<text x="88.6" y="173.5">P/P/POWER/TALK</text>
<text x="93.1" y="169.7">S1</text>
<text x="20" y="174.8">4.7R</text>
<text x="85.4" y="176.2">R13</text>
<text x="85.4" y="179.4">24K</text>
<text x="93.1" y="175.3">S2</text>
<text x="93.1" y="179.2">MODE</text>
<text x="131.3" y="177.5">D1</text>
<text x="131.3" y="179.4">BLUE</text>
<text x="191.9" y="175.8">MUSB1</text>
<text x="204.2" y="177.4">R8</text>
<text x="211.5" y="176">D3</text>
<text x="243.2" y="178.9">BT1</text>
<text x="17.3" y="181.9">NC/105</text>
<text x="17.9" y="180.3">C25</text>
<text x="85.4" y="181.9">R14</text>
<text x="85.4" y="185.1">33K</text>
<text x="93.1" y="180.9">S3</text>
<text x="93.1" y="184.8">PREV</text>
<text x="204.2" y="180.5">4.7R</text>
<text x="210.3" y="182.4">1N5822</text>
<text x="241.5" y="180.5">3.4V~4.2V</text>
<text x="31.6" y="186.4">R12</text>
<text x="31.6" y="188">3.3K</text>
<text x="85.4" y="187.5">R15</text>
<text x="85.4" y="190.8">51K</text>
<text x="93.1" y="186.6">S4</text>
<text x="93.1" y="190.5">NEXT</text>
<text x="131.3" y="186.6">D2</text>
<text x="131.3" y="188.5">RED</text>
<text x="85.4" y="193.2">R16</text>
<text x="85.4" y="196.4">100K</text>
<text x="93.1" y="198">S6</text>
<text x="93.1" y="192.3">S5</text>
<text x="93.1" y="196.2">V-</text>
<text x="47.7" y="199.6">TF</text>
<text x="85.4" y="198.9">R17</text>
<text x="85.4" y="202.1">220K</text>
<text x="93.1" y="201.8">V+</text>
</g>
<g font-size="1.6" fill="#ee0e22">
<text x="71.5" y="61.9">设计注意事项：</text>
<text x="71.5" y="63.8">1、DAC模拟地必须分地，电池处短接。</text>
<text x="71.5" y="65.5">2、PR2为唤醒IO，高低电平都可以唤醒。按键开关机唤醒请使用PR2口低电平</text>
<text x="71.5" y="69.2">3、主控所有电源的退耦电容必须靠近芯片放置，退耦电容的回路地必须最短回到该电源地</text>
<text x="71.5" y="71">4、主控不断电，最低待机功耗大概2uA以下，对于有更低待机功耗要求的客户,请使用</text>
<text x="74.1" y="67.3">唤醒，因PR2长按有复位功能(低电平复位有效)，可解决特殊情况死机不开机问题。</text>
<text x="71.5" y="74.6">5、为保证产品的安全可靠性，电池必须使用带保护板的电池。</text>
<text x="71.5" y="76.5">6、对FM要求比较高的客户，请预留FM放大电路，灵敏度和提升2dBu左右，FM放大电路请参考附图。</text>
<text x="74.1" y="72.8">MOS管软开关机电路，电路请参考附件。</text>
<text x="71.5" y="80">7、USBDP、USBDM请预留测试点，以备开发升级程序用。</text>
<text x="74.1" y="78.2">FM匹配电路和放大电路铺GND数字地，必须保证铺地的完整性，FM信号线铺地间距至少0.6MM以上</text>
</g>
<g font-size="1.6" fill="#800000">
<text x="231.7" y="65.8">DACL'</text>
<text x="194.2" y="66.9">DACL</text>
<text x="220.3" y="66.9">DACL'</text>
<text x="231.7" y="70.3">VCOMO'</text>
<text x="184" y="74.8">MIC</text>
<text x="194.2" y="73.7">VCOMO</text>
<text x="220.3" y="73.7">VCOMO'</text>
<text x="194.2" y="80.5">DACR</text>
<text x="220.3" y="80.5">DACR'</text>
<text x="231.7" y="83.9">DACR'</text>
<text x="231.7" y="79.3">VCOMO'</text>
<text x="198.8" y="100.9">DACL'</text>
<text x="71.5" y="106.6">BT_OSCO</text>
<text x="90.8" y="106.6">BT_OSCI</text>
<text x="198.8" y="105.4">DACR'</text>
<text x="198.8" y="103.2">VCOMO'</text>
<text x="198.8" y="107.7">PH_DET</text>
<text x="136.9" y="112.7" transform="rotate(-90 136.9 112.7)">FM_ANT</text>
<text x="38.6" y="123.6">SD_CMD</text>
<text x="38.6" y="125.9">SD_DAT</text>
<text x="38.6" y="121.3">SD_CLK</text>
<text x="100" y="121.3">BT_OSCO</text>
<text x="100" y="123.6">BT_OSCI</text>
<text x="100" y="125.9">GND</text>
<text x="38.6" y="130.4">MIC</text>
<text x="38.6" y="128.1">DC_DET</text>
<text x="100" y="130.4">BT_RF</text>
<text x="100" y="128.1">FMIP</text>
<text x="38.6" y="137.2">VCOMO</text>
<text x="38.6" y="135">DACL</text>
<text x="38.6" y="132.7">DACR</text>
<text x="100" y="137.2">RTCVDD</text>
<text x="100" y="132.7">BT_AVDD</text>
<text x="100" y="135">ADKEY</text>
<text x="206.7" y="137.2">CHRG</text>
<text x="38.6" y="141.7">VCOM</text>
<text x="38.6" y="139.4">DACVDD</text>
<text x="100" y="139.4">VBAT</text>
<text x="206.7" y="139.4">GND</text>
<text x="248.8" y="142.8">DC_DET</text>
<text x="38.6" y="144">AGND</text>
<text x="38.6" y="146.3">+3.3V</text>
<text x="100" y="144">LED_R/B</text>
<text x="100" y="146.3">PH_DET</text>
<text x="32.9" y="172.4">SD_CMD</text>
<text x="73.8" y="171.2">ADKEY</text>
<text x="32.9" y="179.2">SD_CLK</text>
<text x="32.9" y="183.7">SD_DAT</text>
<text x="119.3" y="182.5">LED_R/B</text>
<text x="32.9" y="190.5">SD_DET</text>
</g>
<g font-size="1.6" fill="#a1006a">
<text x="13.6" y="77.1">FMIP</text>
<text x="54.9" y="74.6">FM_ANT</text>
<text x="51.1" y="81.6">FM_ANT</text>
</g>
<g font-size="1.6" fill="#da2467">
<text x="71.5" y="92.5">晶振选型：</text>
<text x="71.5" y="94.3">封装：可兼容3225，M49S，HC49S等不同封装</text>
<text x="71.5" y="96.2">要求：稳定性、一致性要好，频偏偏差：±10PPM以内</text>
<text x="71.5" y="98">电容：晶振匹配电容位置请预留</text>
</g>
<g font-size="1.6" fill="#11037f">
<text x="194.9" y="94.3">备注：LC滤波网络在Layout样板时最好预留</text>
<text x="128.1" y="120">10pF</text>
<text x="182.9" y="115.2">PH_DET三种检测（内部开10K上拉）</text>
<text x="182.9" y="117">1、AUX_DET=3.3V，AUX未插入。</text>
<text x="182.9" y="118.9">2、AUX_DET=1.65V，AUX插入，普通耳机状态。</text>
<text x="182.9" y="120.6">3、AUX_DET= 0V，插入电脑做普通耳机使用，同时PC给耳机充电</text>
<text x="241.7" y="158.1">5V充电输入检测</text>
</g>
<g font-size="1.6" fill="#f00">
<text x="182.2" y="131.7">充电电流调节电 阻</text>
<text x="106.8" y="171.9">0V</text>
<text x="106.8" y="177.5">1.7V</text>
<text x="106.8" y="183.2">2.0V</text>
<text x="106.8" y="188.9">2.3V</text>
<text x="106.8" y="194.6">2.7V</text>
<text x="106.8" y="200.2">3.0V</text>
</g>
</svg>
